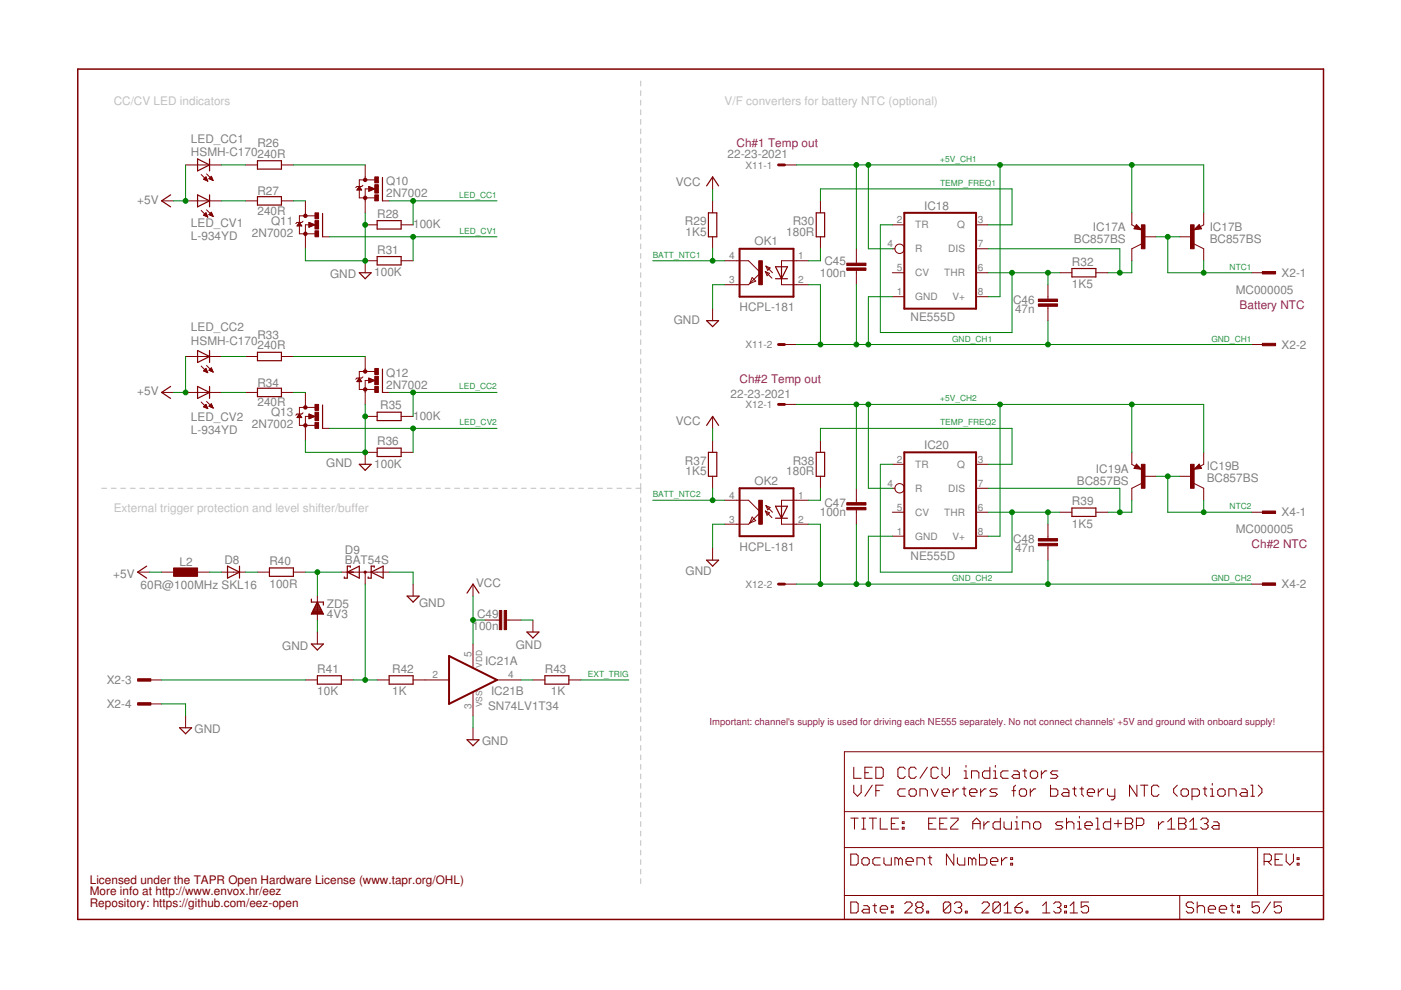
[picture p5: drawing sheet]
<svg xmlns="http://www.w3.org/2000/svg" width="297mm" height="210mm" viewBox="0 0 297 210" stroke-linecap="round" stroke-linejoin="round" font-family="sans-serif">
<g fill="none" stroke="#c0c0c0" stroke-width=".21">
<path d="M135.8 17.2v1M135.8 19.2v1.1M135.8 21.3v1M135.8 23.3v1M135.8 25.3v1.1M135.8 27.3v1.1M135.8 29.4v1M135.8 31.4v1M135.8 33.4v1.1M135.8 35.5v1M135.8 37.5v1M135.8 39.5v1.1"/>
<path d="M135.8 41.6v1M135.8 43.6v1M135.8 45.6v1.1M135.8 47.7v1M135.8 49.7v1M135.8 51.7v1M135.8 53.7v1.1M135.8 55.8v1M135.8 57.8v1M135.8 59.8v1.1M135.8 61.9v1M135.8 63.9v1"/>
<path d="M135.8 65.9v1.1M135.8 68v1M135.8 70v1M135.8 72v1.1M135.8 74.1v1M135.8 76.1v1M135.8 78.1v1.1M135.8 80.2v1M135.8 82.2v1M135.8 84.2v1M135.8 86.3v1M135.8 88.3v1"/>
<path d="M135.8 90.3v1M135.8 92.4v1M135.8 94.4v1M135.8 96.4v1M135.8 98.4v1.1M21.6 103.5h1M23.6 103.5h1M25.6 103.5h1M27.6 103.5h1.1M29.7 103.5h1M31.7 103.5h1M33.7 103.5h1"/>
<path d="M35.7 103.5h1M37.7 103.5h1.1M39.8 103.5h1M41.8 103.5h1M43.8 103.5h1M45.8 103.5h1.1M47.9 103.5h1M49.9 103.5h1M51.9 103.5h1M53.9 103.5h1M55.9 103.5h1.1M58 103.5h1"/>
<path d="M60 103.5h1M62 103.5h1M64 103.5h1.1M66.1 103.5h1M68.1 103.5h1M70.1 103.5h1M72.1 103.5h1.1M74.1 103.5h1.1M76.2 103.5h1M78.2 103.5h1M80.2 103.5h1M82.2 103.5h1.1"/>
<path d="M84.3 103.5h1M86.3 103.5h1M88.3 103.5h1M90.3 103.5h1.1M92.4 103.5h1M94.4 103.5h1M96.4 103.5h1M98.4 103.5h1M100.4 103.5h1.1M102.5 103.5h1M104.5 103.5h1M106.5 103.5h1"/>
<path d="M108.5 103.5h1.1M110.6 103.5h1M112.6 103.5h1M114.6 103.5h1M116.6 103.5h1M118.6 103.5h1.1M120.7 103.5h1M122.7 103.5h1M124.7 103.5h1M126.7 103.5h1.1M128.8 103.5h1M130.8 103.5h1"/>
<path d="M132.8 103.5h1M134.8 103.5h1M135.8 100.5v1M135.8 102.5v2M135.8 105.5v1.1M135.8 107.6v1M135.8 109.6v1M135.8 111.6v1M135.8 113.6v1M135.8 115.6v1.1M135.8 117.7v1M135.8 119.7v1"/>
<path d="M135.8 121.7v1M135.8 123.7v1M135.8 125.7v1.1M135.8 127.8v1M135.8 129.8v1M135.8 131.8v1M135.8 133.8v1M135.8 135.8v1M135.8 137.9v1M135.8 139.9v1M135.8 141.9v1M135.8 143.9v1"/>
<path d="M135.8 145.9v1M135.8 148v1M135.8 150v1M135.8 152v1M135.8 154v1M135.8 156v1M135.8 158.1v1M135.8 160.1v1M135.8 162.1v1M135.8 164.1v1M135.8 166.1v1M135.8 168.1v1.1"/>
<path d="M135.8 170.2v1M135.8 172.2v1M135.8 174.2v1M135.8 176.2v1M135.8 178.2v1.1M135.8 180.3v1M135.8 182.3v1M135.8 184.3v1M135.8 186.3v1"/>
</g>
<g fill="none" stroke="#800000" stroke-width=".21">
<path d="M39.3 35h7.7M42.7 37l1.3 1.4M43.2 38h.7M43.3 37.9h.5M43.4 37.8h.4M43.5 38.1h.4M43.5 37.7h.2M43.6 37.5h.1M43.7 37.5l-.5 .5 .8 .4M43.7 37.5l.3 .9M43.8 38.3h.2M43.8 36.9l1.4 1.4"/>
<path d="M44 38.4h.1M44.3 37.9l.5-.5 .4 .9zM44.3 37.9h.7M44.4 37.8h.6M44.5 37.7h.4M44.6 38h.5M44.6 37.5h.3M44.8 37.4h.1M44.9 38.1h.2M52 35h2.6M59.7 35h2.5M75.9 40h.6"/>
<path d="M76 39.8h.4M76.1 39.7h.2M76.1 39.6h.1M76.2 39.5l.5 .8h-1zM76.9 39.3l-.2 .2h-1l-.3 .3M77.4 35v3.1M78.2 39.5l1.3 .5-1.3 .6zM78.2 40h1M78.2 39.8h.8M78.2 39.7h.5M78.2 39.6h.1M79.4 38.1h-3.2v3.9h3.3"/>
<path d="M151.1 37.5v2.5M166.3 35h2.6M34.3 42.6h2.5M39.3 42.6h7.7M42.7 44.6l1.3 1.4M43.2 45.6l.8 .4M43.2 45.6l.5-.5 .3 .9M43.2 45.6h.7M43.3 45.5h.5M43.4 45.4h.4M43.4 45.7h.5M43.5 45.3h.2"/>
<path d="M43.6 45.1h.1M43.7 45.9h.3M43.8 44.5l1.4 1.4M44 46h.1M44.3 45.5h.7M44.3 45.5l.9 .4M44.4 45.4h.6M44.5 45.3h.4M44.6 45.6h.5M44.7 45.1h.2M44.8 45h.1M44.8 45l-.5 .5"/>
<path d="M44.8 45l.4 .9M44.9 45.7h.2M45.1 45.9h.1M52 42.6h2.6M59.7 42.6h2.5M63 47.8h.9M63.1 47.7h.7M63.2 47.6h.5M63.3 47.4h.3M63.4 47.3h.2M63.4 47.2h.1M63.5 47.2l.5 .7h-1z"/>
<path d="M64.2 46.9l-.2 .3h-1l-.3 .2M64.7 42.6v3.2M65.5 47.2l1.3 .5-1.3 .5zM65.5 48.2h.1M65.5 48h.3M65.5 47.9h.6M65.5 47.8h.9M65.5 47.6h1M65.5 47.4h.7M65.5 47.3h.4M65.5 47.2h.1M66.7 47.7h-2v5"/>
<path d="M66.7 45.8h-3.2v3.8h3.3M68.4 50.2h1.4M75.7 40.2h.9M75.8 40.1h.7M77.4 47.7h2.6M78.2 40.4h.3M78.2 40.3h.6M78.2 40.2h.9M79.4 40.1l-2-.1v5.1M80 55.3h-2.6v2.5M81.1 42.6h1.4M85 47.7h2.6"/>
<path d="M85 55.3h2.6M151.1 42.6v2.5M151.1 50.2v2.5M153.6 55.3h5.1l2.5 2.5-2.5 2.6h-5.1M159.5 58.8l.7 .8-1.2 .5zM162.3 57.6l1.4 1.4M162.3 57.6l.9 .4-.6 .5zM162.4 56.4l.9 .4-.5 .5zM162.4 56.4l1.4 1.4M165.7 59.1v1.3h5.7M171.4 55.3h-5.7v1.3M173.9 42.6v2.5"/>
<path d="M173.9 50.2v2.5M181.6 52.7v3.1M181.6 57.3v3.1M189.2 47.7h2.5M189.2 52.7h.5M189.2 57.8h2.5M206.9 47.7h2.6M206.9 52.7h2.6M206.9 57.8h2.6M224.7 57.8h2.6M232.3 57.8h2.6M240 45.1v2.6l.7 .4"/>
<path d="M240.9 47.6l1.1 1.1-1.6-.2zM242 51.7l-2 1v2.6M242.5 50.2h2.5M250.1 50.2h2.6M253.2 51.7l2 1v2.6M254.3 47.6l.5 .9-1.6 .2zM255.2 45.1v2.6l-.7 .4M265.4 57.8h2.5M39.3 75.6h7.7M42.7 77.6l1.3 1.4M43.2 78.6l.5-.5 .3 .9zM43.2 78.7h.7"/>
<path d="M43.2 78.5h.6M43.4 78.4h.4M43.5 78.3h.2M43.5 78.8h.4M43.6 78.2h.1M43.8 77.5l1.4 1.4M43.8 78.9h.2M44.4 78.5h.6M44.4 78.4h.6M44.5 78.3h.4M44.6 78.2h.3M44.7 78.7h.4"/>
<path d="M44.7 78.1h.1M44.8 78l.4 .9-.9-.4zM45 78.8h.1M52 75.6h2.6M59.7 75.6h2.5M76.9 79.9l-.2 .3h-1l-.3 .2M77.4 75.6v3.2M79.4 78.8h-3.2v3.8h3.3M151.1 65.4v2.6M166.3 73h2.6M189.2 62.9h2.5M206.9 62.9h2.6"/>
<path d="M222.2 60.4v3M222.2 64.9v3.1M265.4 73h2.5M34.3 83.2h2.5M39.3 83.2h7.7M42.7 85.2l1.3 1.4M43.2 86.3l.5-.6 .3 .9zM43.2 86.3h.7M43.3 86.1h.5M43.4 86h.4M43.5 86.4h.4M43.5 85.9h.2"/>
<path d="M43.6 85.8h.1M43.8 86.5h.2M43.8 85.1l1.4 1.4M44 86.6h.1M44.3 86.1h.7M44.4 86h.6M44.5 85.9h.4M44.6 86.3h.5M44.6 85.8h.3M44.8 85.7h.1M44.8 85.6l.4 .9-.9-.4zM44.9 86.4h.2"/>
<path d="M45.2 86.5h.1M52 83.2h2.6M59.7 83.2h2.5M63 88.4h.9M63.1 88.3h.7M63.2 88.2h.6M63.3 88.1h.4M63.4 88h.2M63.4 87.8h.1M63.5 87.8l.5 .7h-1zM64.2 87.5l-.2 .3h-1l-.3 .2M64.7 83.2v3.2"/>
<path d="M65.5 87.8l1.3 .5-1.3 .5zM65.5 88.7h.3M65.5 88.6h.6M65.5 88.4h.9M65.5 88.2h1M65.5 88.1h.8M65.5 88h.4M65.5 87.8h.1M66.7 88.3h-2v5.1M66.7 86.4h-3.2v3.8h3.3M68.4 90.8h1.4M75.7 80.8h.9"/>
<path d="M75.8 80.7h.7M75.9 80.6h.6M76 80.5h.4M76 80.4h.3M76.1 80.2h.1M76.2 80.2l.5 .7h-1zM77.4 88.3h2.6M78.2 80.2l1.3 .5-1.3 .5zM78.2 81.1h.2M78.2 81h.5M78.2 80.8h.8M78.2 80.7h1.2"/>
<path d="M78.2 80.6h1.1M78.2 80.5h.8M78.2 80.4h.5M78.2 80.2h.2M78.3 80.7h-.9v5M80 95.9h-2.6v2.5M81.1 83.2h1.4M85 88.3h2.6M85 95.9h2.6M151.1 88.3v2.5M151.1 93.4v2.5M166.3 85.7h2.6"/>
<path d="M173.9 93.4v2.5M189.2 98.4h2.5M206.9 98.4h2.6M240 95.9v2.5l.7 .5M240.9 98.4l1.1 1.1-1.6-.2zM254.3 98.4l.5 .9-1.6 .2zM255.2 95.9v2.5l-.7 .5M151.1 101v2.5M151.1 116.2v2.6M153.6 106.1h5.1l2.5 2.5-2.5 2.5h-5.1M159.5 109.6l.7 .8-1.2 .5zM162.3 108.4l1.4 1.3"/>
<path d="M162.3 108.4l.9 .3-.6 .5zM162.4 107.2l.9 .4-.5 .5zM162.4 107.2l1.4 1.4M165.7 109.9v1.2h5.7M171.4 106.1h-5.7v1.2M173.9 101v2.5M181.6 103.5v3.1M181.6 108.1v3M189.2 103.5h.5M189.2 108.6h2.5M189.2 113.7h2.5M206.9 103.5h2.6"/>
<path d="M206.9 108.6h2.6M206.9 113.7h2.6M222.2 111.1v3.1M222.2 115.7v3.1M224.7 108.6h2.6M232.3 108.6h2.6M242 102.5l-2 1v2.6M242.5 101h2.5M250.1 101h2.6M253.2 102.5l2 1v2.6M265.4 108.6h2.5M29.2 121.3h2.5"/>
<path d="M34.3 121.3h2.5M41.9 121.3h2.5M47 121.3h5M54.6 121.3h2.5M62.2 121.3h2.5M67.3 126.4v5.1M67.3 134v2.5M72.4 121.3h10.1M77.4 121.3v2.5M87.6 123.8v2.6M100.3 123.8v2.6M100.3 136.5v5.1"/>
<path d="M102.8 131.5h3.1M107.4 131.5h3M113 131.5v2.5M166.3 123.8h2.6M265.4 123.8h2.5M31.7 144.2h2.6M31.7 149.2h2.6M39.3 151.8v2.5M64.7 144.2h2.6M72.4 144.2h2.5M80 144.2h2.5M87.6 144.2h7.6"/>
<path d="M100.3 146.7v5.1M100.3 154.3v2.5M105.4 144.2h5M113 144.2h2.5M120.6 144.2h2.5M179 159.4h101.6v35.5h-101.6zM179 179.7h101.6M179 172.1h101.6M180.4 173.5h1.5M181 162.7v2.3h1.6M181 166.5v1.5l.8 .8 .8-.8v-1.5M181.2 173.5v2.3"/>
<path d="M182.7 173.5h.8M182.7 175.8h.8M183.1 173.5v2.3M183.4 163.8h.7M184.3 173.5h1.5M184.9 166.5l-1.5 2.3M184.9 162.7h-1.5v2.3h1.5M185.1 173.5v2.3M185.7 162.7h1.2l.4 .4v1.5l-.4 .4h-1.2zM185.7 167.6h.8M186.6 173.5v2.3h1.6M187.3 166.5h-1.6v2.3"/>
<path d="M189 174.6h.7M190.5 173.5h-1.5v2.3h1.5M191.3 175.4h.4v.4h-.4zM191.3 174.2h.4v.4h-.4zM191.9 167.3h-1.1l-.4 .3v.8l.4 .4h1.1M191.9 163.1l-.3-.4h-.8l-.4 .4v1.5l.4 .4h.8l.3-.4M193.1 167.3h.8l.4 .3v.8l-.4 .4h-.8l-.4-.4v-.8zM194.3 163.1l-.4-.4h-.8l-.4 .4v1.5l.4 .4h.8l.4-.4M195.1 168.8v-1.5h1.1l.4 .3v1.2M196.6 162.7l-1.5 2.3M196.9 174.6h.8M197.4 167.3l.8 1.5 .7-1.5"/>
<path d="M198.5 173.5h-1.6v2.3h1.6M198.9 163.1l-.3-.4h-.8l-.4 .4v1.5l.4 .4h.8l.3-.4M199.2 174.6h.8M199.7 168h1.6v-.4l-.4-.3h-.8l-.4 .3v.8l.4 .4h.8M199.7 162.7v1.5l.8 .8 .8-.8v-1.5M200.8 173.5h-1.6v2.3h1.6M201.6 173.5h1.5v.3l-1.5 1.6v.4h1.5M202.1 167.3v1.5M203.2 167.3h-.3l-.8 .7M204 167.3h.8M204.4 166.9v1.5l.4 .4M204.4 165h.8"/>
<path d="M204.4 163.4h.4v1.6M204.8 162.3v.4M205.6 168h1.5v-.4l-.3-.3h-.8l-.4 .3v.8l.4 .4h.8M206 165v-1.6h1.1l.4 .4v1.2M206.2 174.6h1.6M206.2 175.8v-1.6l.8-.7 .8 .7v1.6M207.9 167.3v1.5M208.6 174.2v1.6M209.1 167.3h-.4l-.8 .7M209.8 174.2h-.4l-.8 .8M209.9 162.7v2.3h-1.2l-.4-.4v-.8l.4-.4h1.2M210.7 165h.7"/>
<path d="M210.7 163.4h.3v1.6M211 162.3v.4M211.4 167.3h-1.2l-.3 .3 .3 .4h.8l.4 .4-.4 .4h-1.1M212.1 173.5v2.3h-1.2l-.4-.4v-.8l.4-.4h1.2M212.9 174.2v1.2l.4 .4h1.1v-1.6M213.8 163.4h-1.2l-.4 .4v.8l.4 .4h1.2M214.5 167.6h.8M214.9 163.4h.8l.4 .4v1.2h-1.2l-.4-.4 .4-.4h1.2M215.2 175.8h.8M215.2 174.2h.4v1.6M215.3 166.5l-.4 .4v1.9M215.6 173.1v.4"/>
<path d="M216.5 167.3h.8l.4 .3v.8l-.4 .4h-.8l-.4-.4v-.8zM216.8 175.8v-1.6h1.2l.3 .4v1.2M216.9 163.4h.8M217.3 163.1v1.5l.4 .4M218.4 167.3v1.5M218.8 163.4h.8l.4 .4v.8l-.4 .4h-.8l-.4-.4v-.8zM219.1 174.6l.4-.4h.8l.4 .4v.8l-.4 .4h-.8l-.4-.4zM219.6 167.3h-.4l-.8 .7M220.8 163.4v1.6M222 163.4h-.4l-.8 .8M222.7 166.5v2.3h1.2l.4-.4v-.8l-.4-.3h-1.2M224.3 163.4h-1.2l-.4 .4 .4 .4h.8l.4 .4-.4 .4h-1.2"/>
<path d="M225.3 174.2h-1.1l-.4 .4 .4 .4h.8l.3 .4-.3 .4h-1.2M225.4 167.3h.8l.4 .3v1.2h-1.2l-.3-.4 .3-.4h1.2M226.1 174.6l.4-.4h.8l.4 .4v1.2M226.1 173.5v2.3M227.4 167.3h.8M227.8 166.9v1.5l.4 .4M228.5 175.8h.8M228.5 174.2h.4v1.6M228.9 173.1v.4M229 167.3h.7M229.4 166.9v1.5l.3 .4M230 175h1.6v-.4l-.4-.4h-.8l-.4 .4v.8l.4 .4h.8"/>
<path d="M230.5 168h1.6v-.4l-.4-.3h-.8l-.4 .3v.8l.4 .4h.8M232.4 173.5h.3v2.3M232.4 175.8h.8M232.9 167.3v1.5M234 167.3h-.4l-.7 .7M234.8 167.3v1.1l.4 .4h1.2M235.5 173.5v2.3h-1.2l-.4-.4v-.8l.4-.4h1.2M236.3 174.6h1.5M236.4 167.3v1.9l-.4 .4h-.4M237 173.8v1.6M238.6 173.5h1.2l.4 .3v.4l-.4 .4 .4 .4v.4l-.4 .4h-1.2zM238.6 174.6h1.2"/>
<path d="M240.9 175h1.2l.4-.4v-.8l-.4-.3h-1.2v2.3M241 166.5v2.3l-1.5-2.3v2.3M241.8 166.5h1.6M242.6 166.5v2.3M245.6 174.2v1.6M245.7 166.9l-.4-.4h-.7l-.4 .4v1.5l.4 .4h.7l.4-.4M246.8 174.2h-.4l-.8 .8M247.6 175.8h1.5M247.6 174.2l.7-.7v2.3M249.6 166.5l-.8 .8v.7l.8 .8M249.9 173.5h1.2l.4 .3v.4l-.4 .4 .4 .4v.4l-.4 .4h-1.2zM249.9 174.6h1.2"/>
<path d="M250.8 167.3h.8l.4 .3v.8l-.4 .4h-.8l-.4-.4v-.8zM252.2 174.2l.8-.7v2.3M252.2 175.8h1.6M252.7 168.8h1.2l.4-.4v-.8l-.4-.3h-1.2v2.3M254.6 173.8l.4-.3h.8l.3 .3v.4l-.3 .4M255.1 167.3h.8M255.4 174.6h.4M255.5 166.9v1.5l.4 .4M255.8 174.6l.3 .4v.4l-.3 .4h-.8l-.4-.4M256.6 167.3h.4v1.5M256.6 168.8h.8M257 166.1v.4"/>
<path d="M257.3 174.2h.8l.4 .4v1.2h-1.2l-.4-.4 .4-.4h1.2M258.2 167.6l.4-.3h.8l.4 .3v.8l-.4 .4h-.8l-.4-.4zM260.5 168.8v-1.5h1.2l.4 .3v1.2M263.2 167.3h.8l.4 .3v1.2h-1.2l-.3-.4 .3-.4h1.2M265.2 166.5h.4v2.3M265.2 168.8h.8M266.6 179.7v10.2M266.8 166.5l.7 .8v.7l-.7 .8M179 189.9h101.6M180.4 181.1h1.2l.3 .4v1.5l-.3 .4h-1.2zM180.4 191.2h1.2l.3 .4v1.6l-.3 .4h-1.2zM182.7 182.2l.4-.3h.8l.4 .3v.8l-.4 .4h-.8l-.4-.4z"/>
<path d="M183.1 192h.8l.4 .4v1.2h-1.2l-.4-.4 .4-.4h1.2M185.1 192h.7M185.5 191.6v1.6l.3 .4M186.6 192.8h1.6v-.4l-.4-.4h-.8l-.4 .4v.8l.4 .4h.8M186.6 181.9h-1.1l-.4 .3v.8l.4 .4h1.1M187.4 181.9v1.1l.4 .4h1.2v-1.5M189 193.2h.4v.4h-.4zM189 192h.4v.4h-.4zM190.5 182.2l-.4-.3h-.4v1.5M190.5 182.2l.4-.3 .4 .3v1.2M190.5 182.2v1.2M191.8 191.6l.4-.4h.8l.4 .4v.4l-1.6 1.6h1.6"/>
<path d="M192.1 182.6h1.5v-.4l-.3-.3h-.8l-.4 .3v.8l.4 .4h.8M194.4 183.4v-1.5h1.2l.4 .3v1.2M194.5 192.4l-.3 .4v.4l.3 .4h.8l.4-.4v-.4l-.4-.4M194.5 192.4l-.3-.4v-.4l.3-.4h.8l.4 .4v.4l-.4 .4M194.5 192.4h.8M196.5 193.2h.4v.4h-.4zM196.8 181.9h.7M197.1 181.5v1.5l.4 .4M201.6 191.6v1.6l-.4 .4h-.8l-.4-.4M201.6 191.6l-.4-.4h-.8l-.4 .4v1.6M201.6 191.6l-1.6 1.6M202.2 181.1v2.3l-1.5-2.3v2.3"/>
<path d="M202.3 191.6l.4-.4h.8l.4 .4v.4l-.4 .4M203 181.9v1.1l.4 .4h1.2v-1.5M203.1 192.4h.4M203.5 192.4l.4 .4v.4l-.4 .4h-.8l-.4-.4M204.7 193.2h.4v.4h-.4zM206.1 182.2l-.4-.3h-.4v1.5M206.1 182.2v1.2M206.1 182.2l.4-.3 .4 .3v1.2M207.7 181.1v2.3h1.2l.3-.4v-.8l-.3-.3h-1.2M208.2 191.6l.4-.4h.8l.3 .4v.4l-1.5 1.6h1.5M210 182.6h1.6v-.4l-.4-.3h-.8l-.4 .3v.8l.4 .4h.8M212.1 191.6v1.6l-.4 .4h-.8l-.4-.4"/>
<path d="M212.1 191.6l-.4-.4h-.8l-.4 .4v1.6M212.1 191.6l-1.6 1.6M212.3 181.9v1.5M212.9 193.6h1.5M212.9 192l.7-.8v2.4M213.5 181.9h-.4l-.8 .7M214.3 183h.4v.4h-.4zM214.3 181.9h.4v.3h-.4zM215.2 192.4h1.2l.4 .4v.4l-.4 .4h-.8l-.4-.4zM216.8 191.2l-.8 .4-.8 .8M217.6 193.2h.3v.4h-.3zM221 193.6h1.6"/>
<path d="M221 192l.8-.8v2.4M223.4 191.6l.4-.4h.8l.3 .4v.4l-.3 .4M224.2 192.4h.4M224.6 192.4l.3 .4v.4l-.3 .4h-.8l-.4-.4M225.7 193.2h.4v.4h-.4zM225.7 192h.4v.4h-.4zM226.9 193.6h1.6M226.9 192l.8-.8v2.4M230.8 191.2h-1.6v1.2l.8-.4h.4l.4 .4v.8l-.4 .4h-.8l-.4-.4M250.1 189.9v5M253.1 191.6l-.4-.4h-.8l-.4 .4v.4l.4 .4h.8l.4 .4v.4l-.4 .4h-.8l-.4-.4M253.8 192.4l.4-.4h.8l.4 .4v1.2"/>
<path d="M253.8 191.2v2.4M256.2 192.8h1.5v-.4l-.4-.4h-.7l-.4 .4v.8l.4 .4h.7M258.5 192.8h1.6v-.4l-.4-.4h-.8l-.4 .4v.8l.4 .4h.8M260.9 192h.7M261.2 191.6v1.6l.4 .4M262.4 193.2h.4v.4h-.4zM262.4 192h.4v.4h-.4zM267 191.2h-1.5v1.2l.8-.4h.3l.4 .4v.8l-.4 .4h-.7l-.4-.4M268 182.6h1.2l.4-.4v-.7l-.4-.4h-1.2v2.3M268.8 182.6l.8 .8M269.4 191.2l-1.6 2.4M270.3 182.2h.8"/>
<path d="M271.7 191.2h-1.5v1.2l.7-.4h.4l.4 .4v.8l-.4 .4h-.8l-.3-.4M271.9 181.1h-1.6v2.3h1.6M272.7 181.1v1.5l.8 .8 .7-.8v-1.5M275 183h.4v.4h-.4zM275 181.9h.4v.3h-.4z"/>
<circle cx="190.7" cy="52.7" r=".99"/>
<circle cx="190.7" cy="103.5" r=".99"/>
</g>
<g fill="none" stroke="#800000" stroke-width=".42">
<path d="M156.8 52.7h11.4v10.2h-11.4zM191.7 45.1h15.2v20.3h-15.2zM191.7 95.9h15.2v20.3h-15.2zM156.8 103.5h11.4v10.2h-11.4zM95.2 139.1l10.2 5.1-10.2 5z"/>
<circle cx="77.4" cy="121.3" r=".13"/>
</g>
<g fill="#800000" stroke="#800000" stroke-width=".21">
<path d="M220.2 63.4h4v.5h-4z"/>
<path d="M220.2 64.4h4v.5h-4z"/>
<path d="M179.5 56.8h4.1v.5h-4.1z"/>
<path d="M179.5 55.8h4.1v.5h-4.1z"/>
<path d="M220.2 114.2h4v.5h-4z"/>
<path d="M220.2 115.2h4v.5h-4z"/>
<path d="M179.5 107.6h4.1v.5h-4.1z"/>
<path d="M179.5 106.6h4.1v.5h-4.1z"/>
<path d="M242 98.4h.8v5.1h-.8z"/>
<path d="M252.4 98.4h.8v5.1h-.8z"/>
<path d="M242 47.7h.8v5h-.8z"/>
<path d="M252.4 47.7h.8v5h-.8z"/>
<path d="M79.5 41.3h.7v1.3h-.7z"/>
<path d="M79.5 37.5h.7v1.3h-.7z"/>
<path d="M79.5 39.2h.7v1.7h-.7z"/>
<path d="M66.8 48.9h.7v1.3h-.7z"/>
<path d="M66.8 45.1h.7v1.3h-.7z"/>
<path d="M66.8 46.8h.7v1.8h-.7z"/>
<path d="M79.5 81.9h.7v1.3h-.7z"/>
<path d="M79.5 78.1h.7v1.3h-.7z"/>
<path d="M79.5 79.8h.7v1.8h-.7z"/>
<path d="M66.8 89.6h.7v1.2h-.7z"/>
<path d="M66.8 85.7h.7v1.3h-.7z"/>
<path d="M66.8 87.4h.7v1.8h-.7z"/>
<path d="M267.7 72.8h2.7v.5h-2.7z"/>
<path d="M106.9 129.4h.5v4.1h-.5z"/>
<path d="M105.9 129.4h.5v4.1h-.5z"/>
<path d="M36.8 120.4h5.1v1.8h-5.1z"/>
<path d="M29.2 143.9h2.8v.5h-2.8z"/>
<path d="M29.2 149h2.8v.5h-2.8z"/>
<path d="M267.7 57.6h2.7v.5h-2.7z"/>
<path d="M267.7 108.4h2.7v.5h-2.7z"/>
<path d="M267.7 123.6h2.7v.5h-2.7z"/>
<path d="M160.9 55.3h.7v5.1h-.7z"/>
<path d="M160.9 106.1h.7v5h-.7z"/>
</g>
<g fill="none" stroke="#800000" stroke-width=".25">
<path d="M41.9 33.7l2.5 1.3-2.5 1.2zM44.4 33.7v2.5M54.6 34.1h5.1v1.8h-5.1zM81.1 37.6v5M149.8 39.4l1.3-1.9 1.3 1.9M36.2 41.3l-1.9 1.3 1.9 1.3M41.9 41.3l2.5 1.3-2.5 1.3zM44.4 41.3v2.6M54.6 41.7h5.1v1.8h-5.1zM68.4 45.3v4.9M76.2 57.8h2.5l-1.3 1.3zM80 46.8h5v1.8h-5z"/>
<path d="M80 54.4h5v1.8h-5zM150.2 45.1h1.8v5.1h-1.8zM164.4 56.6h2.6l-1.3 2.5zM164.4 59.1h2.6M165.7 56.6v2.5M173.1 45.1h1.7v5.1h-1.7zM227.3 56.9h5v1.8h-5zM241 48.3h.4l-.4-.3-.3 .4 1 .2-.7-.8-.4 .6M254.2 48.3h-.4l.4-.3 .2 .4-1 .2 .8-.8 .4 .6M41.9 74.3l2.5 1.3-2.5 1.3zM44.4 74.3v2.6M54.6 74.7h5.1v1.8h-5.1z"/>
<path d="M81.1 78.3v4.9M149.8 68h2.6l-1.3 1.3zM36.2 81.9l-1.9 1.3 1.9 1.3M41.9 81.9l2.5 1.3-2.5 1.3zM44.4 81.9v2.6M54.6 82.3h5.1v1.8h-5.1zM68.4 85.9v4.9M76.2 98.4h2.5l-1.3 1.3zM80 87.4h5v1.8h-5zM80 95h5v1.8h-5zM149.8 90.2l1.3-1.9 1.3 1.9M150.2 95.9h1.8v5.1h-1.8z"/>
<path d="M173.1 95.9h1.7v5.1h-1.7zM241 99.1h.4l-.4-.3-.3 .4 1 .1-.7-.7-.4 .6M254.2 99.1h-.4l.4-.3 .2 .4-1 .1 .8-.7 .4 .6M149.8 118.8h2.6l-1.3 1.2zM164.4 107.3h2.6l-1.3 2.6zM164.4 109.9h2.6M165.7 107.3v2.6M227.3 107.7h5v1.8h-5zM31.1 120l-1.9 1.3 1.9 1.3M48.2 120l2.6 1.3-2.6 1.3zM50.8 120v2.6M57.1 120.4h5.1v1.8h-5.1z"/>
<path d="M66 127v.7h2.6v.6M66 136.5h2.6l-1.3 1.3zM66.1 130.1h2.4M66.2 129.8h2.2M66.3 129.6h2M66.4 129.4h1.8M66.5 129.2h1.6M66.6 128.9h1.3M66.7 128.7h1.1M66.8 128.5h.9M67 128.3h.6M67.1 128.1h.4"/>
<path d="M67.2 127.8h.2M67.3 127.7l1.3 2.5h-2.6zM73.6 121.3l2.6-1.3v2.6zM74.3 120.3v-.3h-.7v2.6h-.6v-.3M78.7 121.3l2.5-1.3v2.6zM79.3 120.3v-.3h-.6v2.6h-.6v-.3M86.3 126.4h2.6l-1.3 1.3zM99 125.8l1.3-2 1.3 2M111.7 134h2.6l-1.3 1.3zM38.1 154.3h2.5l-1.3 1.3zM67.3 143.3h5.1v1.8h-5.1zM82.5 143.3h5.1v1.8h-5.1z"/>
<path d="M99 156.8h2.6l-1.3 1.3zM115.5 143.3h5.1v1.8h-5.1z"/>
</g>
<path d="M16.5 14.6h264.1v180.3h-264.1z" fill="none" stroke="#800000" stroke-width=".32"/>
<path d="M165.1 35h1.2M165.1 73h1.2M165.1 85.7h1.2M165.1 123.8h1.2" fill="none" stroke="#800000" stroke-width=".61"/>
<g fill="#800000" stroke="#800000" stroke-width=".21">
<circle cx="77.4" cy="38.1" r=".36"/>
<circle cx="77.4" cy="42" r=".36"/>
<circle cx="64.7" cy="45.8" r=".36"/>
<circle cx="64.7" cy="49.6" r=".36"/>
<circle cx="77.4" cy="78.8" r=".36"/>
<circle cx="77.4" cy="82.6" r=".36"/>
<circle cx="64.7" cy="86.4" r=".36"/>
<circle cx="64.7" cy="90.2" r=".36"/>
</g>
<g fill="none" stroke="#008000" stroke-width=".21">
<path d="M39.3 35v7.6h-2.5M47 35h5M62.2 35h15.2M168.9 35h86.3v10.1M181.6 35v17.7M184.1 35v17.7h5.1M212 35v27.9h-2.5M240 35v10.1M47 42.6h5M62.2 42.6h2.5M69.8 50.2h35.6M77.4 45.1v10.2h-12.7v-2.6"/>
<path d="M82.5 42.6h22.9M87.6 42.6v5.1M87.6 50.2v5.1M138.4 55.3h15.2M151.1 40v2.6M151.1 52.7v2.6M173.9 42.6v-2.6h40.7v7.7h-5.1M173.9 52.7v2.6h-2.5M189.2 47.7h-2.6v22.8h28v-12.7M209.5 57.8h15.2M209.5 52.7h27.9v5.1M222.2 57.8v2.6"/>
<path d="M240 55.3v2.5h-5.1M245 50.2h5.1M247.6 50.2v7.6h17.8M255.2 55.3v2.5M39.3 75.6v7.6h-2.5M47 75.6h5M62.2 75.6h15.2M153.6 60.4h-2.5v5M168.9 73h96.5M171.4 60.4h2.5v12.6M181.6 60.4v12.6M189.2 62.9h-5.1v10.1"/>
<path d="M222.2 68v5M47 83.2h5M62.2 83.2h2.5M69.8 90.8h35.6M77.4 85.7v10.2h-12.7v-2.5M82.5 83.2h22.9M87.6 83.2v5.1M87.6 90.8v5.1M151.1 90.8v2.6M168.9 85.7h86.3v10.2M173.9 93.4v-2.6h40.7v7.6h-5.1M181.6 85.7v17.8"/>
<path d="M184.1 85.7v17.8h5.1M189.2 98.4h-2.6v22.9h28v-12.7M212 85.7v28h-2.5M240 85.7v10.2M138.4 106.1h15.2M151.1 103.5v2.6M153.6 111.1h-2.5v5.1M171.4 111.1h2.5v12.7M173.9 103.5v2.6h-2.5M181.6 111.1v12.7M189.2 113.7h-5.1v10.1M209.5 108.6h15.2"/>
<path d="M209.5 103.5h27.9v5.1M222.2 108.6v2.5M222.2 118.8v5M240 106.1v2.5h-5.1M245 101h5.1M247.6 101v7.6h17.8M255.2 106.1v2.5M31.7 121.3h2.6M44.4 121.3h2.6M52 121.3h2.6M64.7 121.3h7.7M67.3 121.3v5.1"/>
<path d="M67.3 131.5v2.5M77.4 123.8v20.4M82.5 121.3h5.1v2.5M100.3 126.4v10.1M100.3 131.5h2.5M110.4 131.5h2.6M168.9 123.8h96.5M34.3 149.2h5v2.6M34.3 144.2h30.4M74.9 144.2h5.1M100.3 151.8v2.5M110.4 144.2h2.6"/>
<path d="M123.1 144.2h10.2"/>
</g>
<g fill="#008000" stroke="#008000" stroke-width=".21">
<circle cx="247.6" cy="50.2" r=".51"/>
<circle cx="255.2" cy="57.8" r=".51"/>
<circle cx="247.6" cy="101" r=".51"/>
<circle cx="255.2" cy="108.6" r=".51"/>
<circle cx="214.6" cy="57.8" r=".51"/>
<circle cx="222.2" cy="57.8" r=".51"/>
<circle cx="214.6" cy="108.6" r=".51"/>
<circle cx="222.2" cy="108.6" r=".51"/>
<circle cx="237.4" cy="108.6" r=".51"/>
<circle cx="237.4" cy="57.8" r=".51"/>
<circle cx="184.1" cy="85.7" r=".51"/>
<circle cx="212" cy="85.7" r=".51"/>
<circle cx="240" cy="85.7" r=".51"/>
<circle cx="181.6" cy="85.7" r=".51"/>
<circle cx="184.1" cy="35" r=".51"/>
<circle cx="212" cy="35" r=".51"/>
<circle cx="181.6" cy="35" r=".51"/>
<circle cx="240" cy="35" r=".51"/>
<circle cx="39.3" cy="42.6" r=".51"/>
<circle cx="39.3" cy="83.2" r=".51"/>
<circle cx="77.4" cy="55.3" r=".51"/>
<circle cx="77.4" cy="47.7" r=".51"/>
<circle cx="77.4" cy="95.9" r=".51"/>
<circle cx="77.4" cy="88.3" r=".51"/>
<circle cx="87.6" cy="50.2" r=".51"/>
<circle cx="87.6" cy="42.6" r=".51"/>
<circle cx="87.6" cy="90.8" r=".51"/>
<circle cx="87.6" cy="83.2" r=".51"/>
<circle cx="184.1" cy="73" r=".51"/>
<circle cx="222.2" cy="73" r=".51"/>
<circle cx="181.6" cy="73" r=".51"/>
<circle cx="173.9" cy="73" r=".51"/>
<circle cx="184.1" cy="123.8" r=".51"/>
<circle cx="222.2" cy="123.8" r=".51"/>
<circle cx="181.6" cy="123.8" r=".51"/>
<circle cx="173.9" cy="123.8" r=".51"/>
<circle cx="77.4" cy="144.2" r=".51"/>
<circle cx="67.3" cy="121.3" r=".51"/>
<circle cx="100.3" cy="131.5" r=".51"/>
<circle cx="151.1" cy="55.3" r=".51"/>
<circle cx="151.1" cy="106.1" r=".51"/>
</g>
<g font-size="2.5" fill="#c0c0c0">
<text x="24.1" y="22.3">CC/CV LED indicators</text>
<text x="153.6" y="22.3">V/F converters for battery NTC (optional)</text>
<text x="24.1" y="108.6">External trigger protection and level shifter/buffer</text>
</g>
<g font-size="2.5" fill="#808080">
<text x="40.5" y="33.1">HSMH-C170240R</text>
<text x="40.5" y="30.3">LED_CC1</text>
<text x="54.6" y="31.3">R26</text>
<text x="154.3" y="33.6">22-23-2021</text>
<text x="54.6" y="41.4">R27</text>
<text x="81.9" y="41.8">2N7002</text>
<text x="81.9" y="39.3">Q10</text>
<text x="143.3" y="39.4">VCC</text>
<text x="29.1" y="43.2">+5V</text>
<text x="54.6" y="45.5">240R</text>
<text x="57.5" y="47.7">Q11</text>
<text x="80" y="46.2">R28</text>
<text x="145.2" y="47.8">R29</text>
<text x="168.1" y="47.8">R30</text>
<text x="196" y="44.5">IC18</text>
<text x="40.5" y="50.8">L-934YD</text>
<text x="40.5" y="48">LED_CV1</text>
<text x="53.4" y="50.2">2N7002</text>
<text x="80" y="53.8">R31</text>
<text x="87.6" y="48.4">100K</text>
<text x="145.3" y="49.9">1K5</text>
<text x="160" y="52">OK1</text>
<text x="166.7" y="49.9">180R</text>
<text x="227.7" y="51.5">BC857BS</text>
<text x="231.7" y="48.9">IC17A</text>
<text x="256.5" y="51.5">BC857BS</text>
<text x="256.5" y="48.9">IC17B</text>
<text x="70" y="59">GND</text>
<text x="79.3" y="58.6">100K</text>
<text x="173.8" y="58.7">100n</text>
<text x="174.8" y="56.2">C45</text>
<text x="227.3" y="56.3">R32</text>
<text x="271.7" y="58.7">X2-1</text>
<text x="156.8" y="65.9">HCPL-181</text>
<text x="214.8" y="64.4">C46</text>
<text x="227.3" y="61.1">1K5</text>
<text x="262" y="62.3">MC000005</text>
<text x="40.5" y="70.3">LED_CC2</text>
<text x="54.6" y="71.9">R33</text>
<text x="142.8" y="68.6">GND</text>
<text x="193.1" y="68">NE555D</text>
<text x="215.2" y="66.3">47n</text>
<text x="40.5" y="73.1">HSMH-C170</text>
<text x="54.6" y="74.1">240R</text>
<text x="271.7" y="73.9">X2-2</text>
<text x="29.1" y="83.8">+5V</text>
<text x="54.6" y="82">R34</text>
<text x="81.9" y="82.5">2N7002</text>
<text x="81.9" y="79.9">Q12</text>
<text x="40.5" y="89.3">LED_CV2</text>
<text x="54.6" y="86.1">240R</text>
<text x="57.5" y="88.3">Q13</text>
<text x="80.6" y="86.8">R35</text>
<text x="87.6" y="89.1">100K</text>
<text x="154.9" y="84.4">22-23-2021</text>
<text x="40.5" y="92.1">L-934YD</text>
<text x="53.4" y="90.8">2N7002</text>
<text x="80" y="94.4">R36</text>
<text x="143.3" y="90.2">VCC</text>
<text x="196" y="95.3">IC20</text>
<text x="69.2" y="99.1">GND</text>
<text x="79.3" y="99.2">100K</text>
<text x="145.2" y="98.6">R37</text>
<text x="145.3" y="100.7">1K5</text>
<text x="166.7" y="100.7">180R</text>
<text x="168.1" y="98.6">R38</text>
<text x="232.4" y="100.4">IC19A</text>
<text x="255.8" y="99.7">IC19B</text>
<text x="160" y="102.8">OK2</text>
<text x="174.8" y="107.6">C47</text>
<text x="227.3" y="107.1">R39</text>
<text x="228.3" y="102.9">BC857BS</text>
<text x="255.8" y="102.3">BC857BS</text>
<text x="173.8" y="109.5">100n</text>
<text x="227.3" y="111.9">1K5</text>
<text x="262" y="113.1">MC000005</text>
<text x="271.7" y="109.5">X4-1</text>
<text x="38.1" y="119.9">L2</text>
<text x="47.6" y="119.6">D8</text>
<text x="57.1" y="119.8">R40</text>
<text x="73.1" y="119.6">BAT54S</text>
<text x="73.1" y="117.4">D9</text>
<text x="156.8" y="116.7">HCPL-181</text>
<text x="193.1" y="118.8">NE555D</text>
<text x="214.8" y="115.2">C48</text>
<text x="215.2" y="117.1">47n</text>
<text x="24" y="122.4">+5V</text>
<text x="29.8" y="124.9">60R@100MHz SKL16</text>
<text x="57.1" y="124.6">100R</text>
<text x="100.9" y="124.5">VCC</text>
<text x="145.4" y="121.9">GND</text>
<text x="271.7" y="124.7">X4-2</text>
<text x="69.3" y="131.1">4V3</text>
<text x="69.3" y="128.9">ZD5</text>
<text x="88.9" y="128.8">GND</text>
<text x="101.2" y="131.1">C49</text>
<text x="59.8" y="137.8">GND</text>
<text x="100.2" y="133.6">100n</text>
<text x="109.4" y="137.7">GND</text>
<text x="67.3" y="142.7">R41</text>
<text x="83.2" y="142.7">R42</text>
<text x="102.8" y="141">IC21A</text>
<text x="115.5" y="142.7">R43</text>
<text x="22.6" y="145">X2-3</text>
<text x="67.3" y="147.5">10K</text>
<text x="83.2" y="147.5">1K</text>
<text x="104.1" y="147.3">IC21B</text>
<text x="116.8" y="147.5">1K</text>
<text x="22.6" y="150.1">X2-4</text>
<text x="41.2" y="155.5">GND</text>
<text x="103.5" y="150.5">SN74LV1T34</text>
<text x="102.2" y="158">GND</text>
</g>
<g font-size="2.5" fill="#800080">
<text x="156.2" y="31.2">Ch#1 Temp out</text>
<text x="262.8" y="65.4">Battery NTC</text>
<text x="156.8" y="81.3">Ch#2 Temp out</text>
<text x="265.4" y="116.2">Ch#2 NTC</text>
</g>
<g font-size="2.5" fill="#800000">
<text x="19" y="187.3">Licensed under the TAPR Open Hardware License (www.tapr.org/OHL)</text>
<text x="19" y="189.9">More info at http://www.envox.hr/eez</text>
<text x="19" y="192.4">Repository: https://github.com/eez-open</text>
</g>
<g font-size="2.1" fill="#808080">
<text x="158.1" y="35.7">X11-1</text>
<text x="190.2" y="47.3">2</text>
<text x="207.3" y="47.3">3</text>
<text x="188.2" y="52.4">4</text>
<text x="194.1" y="48.4">TR</text>
<text x="194.1" y="53.5">R</text>
<text x="201.1" y="53.5">DIS</text>
<text x="202.9" y="48.4">Q</text>
<text x="207.3" y="52.4">7</text>
<text x="154.6" y="54.9">4</text>
<text x="169.2" y="54.9">1</text>
<text x="190.2" y="57.5">5</text>
<text x="194.1" y="58.6">CV</text>
<text x="200.2" y="58.6">THR</text>
<text x="207.3" y="57.5">6</text>
<text x="154.6" y="60">3</text>
<text x="169.2" y="60">2</text>
<text x="190.2" y="62.5">1</text>
<text x="194.1" y="63.7">GND</text>
<text x="202" y="63.7">V+</text>
<text x="207.3" y="62.5">8</text>
<text x="158.1" y="73.8">X11-2</text>
<text x="158.1" y="86.5">X12-1</text>
<text x="190.2" y="98.1">2</text>
<text x="194.1" y="99.2">TR</text>
<text x="202.9" y="99.2">Q</text>
<text x="207.3" y="98.1">3</text>
<text x="154.6" y="105.7">4</text>
<text x="169.2" y="105.7">1</text>
<text x="188.2" y="103.2">4</text>
<text x="194.1" y="104.3">R</text>
<text x="201.1" y="104.3">DIS</text>
<text x="207.3" y="103.2">7</text>
<text x="154.6" y="110.8">3</text>
<text x="169.2" y="110.8">2</text>
<text x="190.2" y="108.3">5</text>
<text x="190.2" y="113.3">1</text>
<text x="194.1" y="109.4">CV</text>
<text x="200.2" y="109.4">THR</text>
<text x="207.3" y="108.3">6</text>
<text x="207.3" y="113.3">8</text>
<text x="194.1" y="114.4">GND</text>
<text x="202" y="114.4">V+</text>
<text x="158.1" y="124.6">X12-2</text>
<text x="91.7" y="143.8">2</text>
<text x="99.9" y="139.3" transform="rotate(-90 99.9 139.3)">5</text>
<text x="107.7" y="143.8">4</text>
<text x="99.9" y="150.2" transform="rotate(-90 99.9 150.2)">3</text>
</g>
<text font-size="2" fill="#800080" x="150.5" y="153.7">Important: channel's supply is used for driving each NE555 separately. No not connect channels' +5V and ground with onboard supply!</text>
<g font-size="1.8" fill="#008080">
<text x="199.3" y="34.3">+5V_CH1</text>
<text x="97.3" y="41.9">LED_CC1</text>
<text x="199.3" y="39.4">TEMP_FREQ1</text>
<text x="97.4" y="49.6">LED_CV1</text>
<text x="138.4" y="54.6">BATT_NTC1</text>
<text x="260.7" y="57.2">NTC1</text>
<text x="201.9" y="72.4">GND_CH1</text>
<text x="256.8" y="72.4">GND_CH1</text>
<text x="97.3" y="82.6">LED_CC2</text>
<text x="199.3" y="85.1">+5V_CH2</text>
<text x="97.4" y="90.2">LED_CV2</text>
<text x="199.3" y="90.2">TEMP_FREQ2</text>
<text x="138.4" y="105.4">BATT_NTC2</text>
<text x="260.7" y="108">NTC2</text>
<text x="201.9" y="123.2">GND_CH2</text>
<text x="256.8" y="123.2">GND_CH2</text>
<text x="124.6" y="143.5">EXT_TRIG</text>
</g>
<g font-size="1.8" fill="#808080">
<text x="102.2" y="141.6" transform="rotate(-90 102.2 141.6)">VDD</text>
<text x="102.2" y="150" transform="rotate(-90 102.2 150)">VSS</text>
</g>
</svg>
